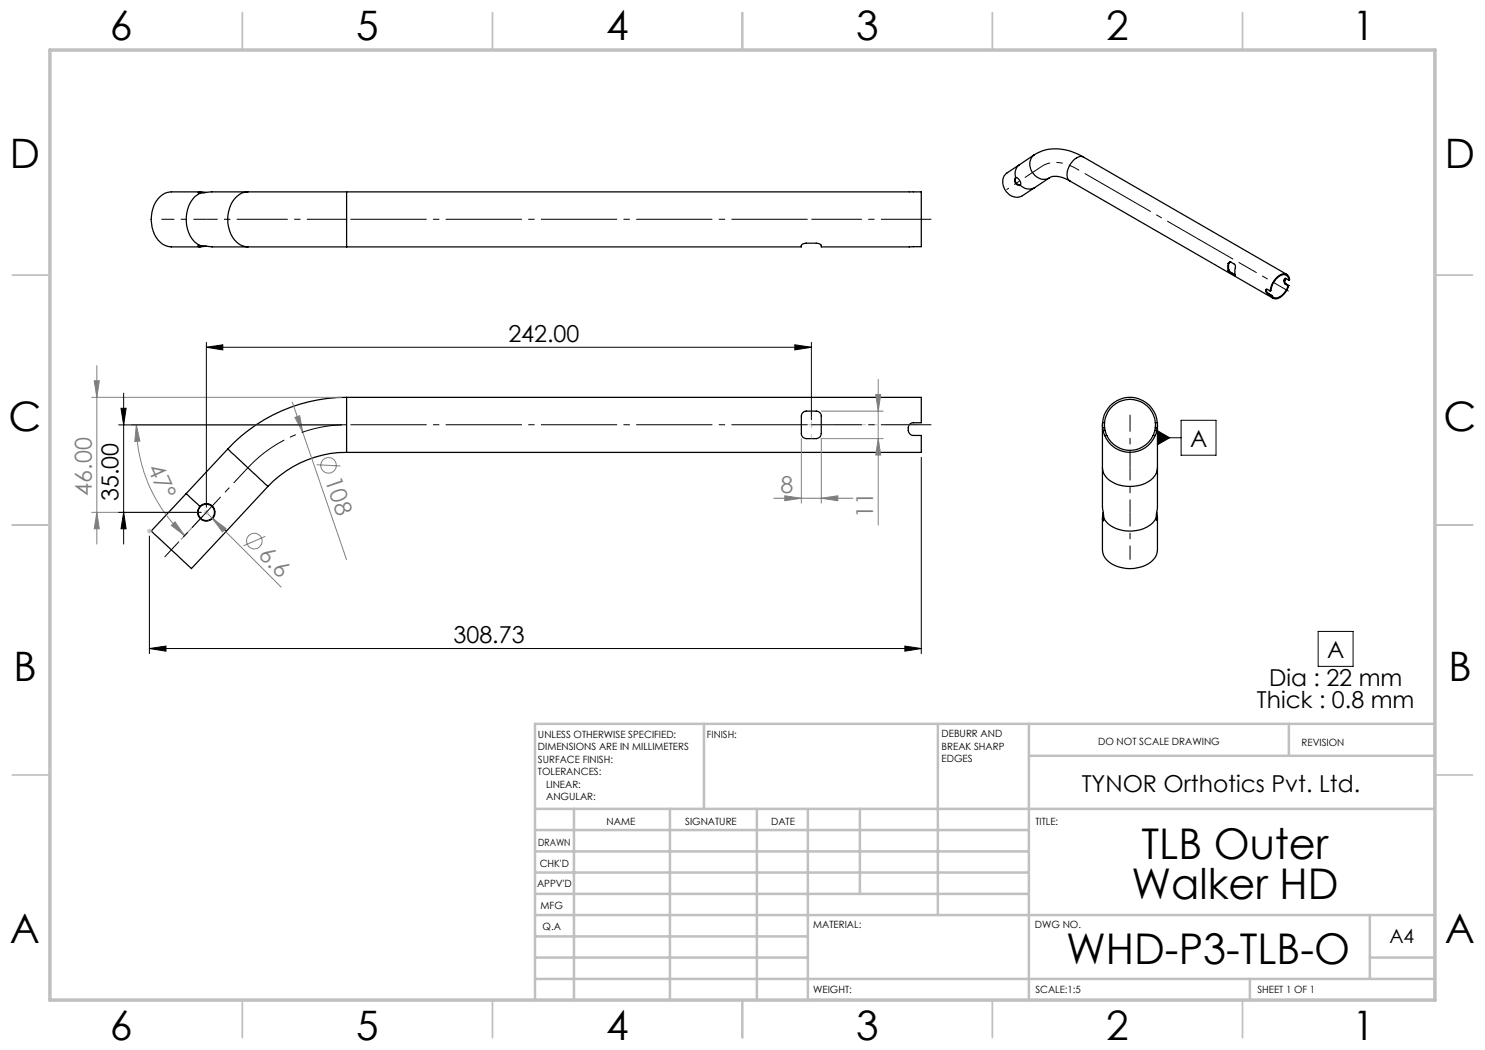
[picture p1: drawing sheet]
<svg xmlns="http://www.w3.org/2000/svg" width="297mm" height="210mm" viewBox="0 0 297 210" stroke-linecap="round" stroke-linejoin="round" font-family="sans-serif">
<g fill="none" stroke="#000" stroke-width=".25">
<path d="M40 38.6a6.1 6.1 0 0 0-2.5 7.2 4.9 4.9 0 0 0 2.5 3.3M40.1 38.4h-5.8a4.4 4.4 0 0 0-3.9 3.9 6.4 6.4 0 0 0 2.2 6.6l1.7 .5h5.8M41.3 38.5l-1.4-.1-.3 .1 .4 .1M49.6 38.4h19.7M49.6 38.4h-7.3l-2.3 .2M49.6 38.4a4.4 4.4 0 0 0-3.9 3.9 6.4 6.4 0 0 0 2.2 6.6l1.7 .5M69.3 38.4h115v10.9l-20 .1a.58 .58 0 0 0-.8-.7l-2.4-.1-.8 .4v.4h-91M69.3 38.4v11M203.1 35.6a1.16 1.16 0 0 1 .9 1.4M203.1 35.6a.93 .93 0 0 0 0 1 .93 .93 0 0 0 .9 .4M203.2 35.5a.94 .94 0 0 0 0 1 .94 .94 0 0 0 .9 .5M203.9 32.9l-2.5 1.7a2.79 2.79 0 0 0 .7 4.5 2.2 2.2 0 0 0 2.4 0l2.4-1.6"/>
<path d="M203.9 32.9a2.24 2.24 0 0 0-.8 2.7M204 37a2.36 2.36 0 0 0 2.9 .5M206.8 31a9.3 9.3 0 0 1 9.9 .4M206.8 31a2.86 2.86 0 0 0-.4 3.4 2.86 2.86 0 0 0 3.1 1.4l.4-.2M206.8 31l-2.9 1.9M209.9 35.6a3.8 3.8 0 0 1 3.7 .4l.4 .2M209.9 35.6l-3 1.9M214 36.2l40.6 23.4M216.7 31.4a2.05 2.05 0 0 0-2.4 1.1 3.1 3.1 0 0 0-.6 3.5l.3 .2M216.7 31.4l40.7 23.5M40 49.1l2.4 .3h7.2M40 49.1l-.5 .1 .5 .2 1.3-.2"/>
<path d="M49.6 49.4h19.7M245.6 52.7l.5-.3 .8 .4a1.28 1.28 0 0 1 .1 1.3l.1 1h-.2M245.6 52.7v1.4M245.6 54.1l.6 .6M245.8 54l.5 .6M245.8 52.6l-.1 .4 .1 1M245.8 52.6l-.2 .1M245.8 54l-.2 .1M246 52.4l-.2 .2M246.2 54.7l.7 .4M246.3 54.6l.8 .4-.2 .1M246.3 54.6l-.1 .1"/>
<path d="M253.1 58.1l.1-.2 .2-.1 .6 .4M253.1 58.1l.1 .2M253.2 58.3l.4 .5M253.3 58v.2M253.3 58l-.2 .1M253.3 58.2l.5 .6M253.3 57.8v.2M253.3 58.2l-.1 .1M253.6 58.8l.6 .4M253.8 58.8l.6 .3M253.8 58.8h-.2M254.4 59.1l-.2 .1"/>
<path d="M256.8 56.2l.3 .7M256.9 55.9l.1-.2 .8 .3M256.9 55.9l-.1 .3M257 56.1l.2 .7M257 56.1l-.2 .1M257 55.8v.3M257 55.8l-.1 .1M257.1 55.7l-.1 .1M257.1 56.9l.5 .3M257.2 56.8l.6 .3M257.2 56.8l-.1 .1M257.6 57.2a3.5 3.5 0 0 1-2.3 2.4l-.7-.2-.2-.3"/>
<path d="M257.8 56h.1a1.2 1.2 0 0 0-.7-1.2 1.2 1.2 0 0 0-1.4 .3 4.4 4.4 0 0 0-1.8 3.1M257.8 57.1a3.3 3.3 0 0 1-2.9 2.7l-.6-.4-.1-.2M257.8 56a1.08 1.08 0 0 0-.6-1 1.08 1.08 0 0 0-1.2 .2 4.3 4.3 0 0 0-1.8 2.9l-.2 .1M257.8 57.1l-.2 .1M69.3 79.5a32.4 32.4 0 0 0-23.8 10.3M69.3 79.5h115v5.1h-1.6a1.34 1.34 0 0 0-1.1 1.5 1.06 1.06 0 0 0 1.1 1h1.6v3.4h-115M69.3 79.5v11M37.3 98.7l-7.1 7.5 .7 .6 7.4 6.9 7-7.5M37.3 98.7l2.7 2.6M45.5 89.8l8.1 7.5M45.5 89.8l-8.2 8.9M53.6 97.3l-8.3 8.9"/>
<path d="M69.3 90.5a21.7 21.7 0 0 0-15.7 6.8M160.5 82.6l.6-.4h2.2a1.1 1.1 0 0 1 1 1.4v2.7a1.11 1.11 0 0 1-1 1.4h-2a1.11 1.11 0 0 1-1-1.4v-3.1zM220.5 85v8.5M220.5 93.5v7.8l.3 2.4M220.5 93.5a4 4 0 0 0 3.2 3.5 7.2 7.2 0 0 0 6.9-1.4 2.87 2.87 0 0 0 .9-2.1M220.5 84.6a5.5 5.5 0 0 1 5.5-5.1 5.5 5.5 0 0 1 5.5 5.1M220.5 84.6v.9M220.5 85.5l.1 .6M220.5 84.6h.4M220.5 85.5h.4M220.6 86.1l.3 1M220.6 86.1h.4"/>
<path d="M220.9 87.1a5.5 5.5 0 0 0 5.1 3.4 5.5 5.5 0 0 0 5.1-3.4M220.9 84.6a5.1 5.1 0 0 1 5.1-4.7 5.1 5.1 0 0 1 5.1 4.7M220.9 84.6v.9M220.9 85.5l.1 .6M220.9 87.1h.5M221 86.1l.4 1M221.4 87.1a5.1 5.1 0 0 0 4.6 3 5.1 5.1 0 0 0 4.6-3M230.6 87.1h.5M231 86.1l-.4 1M231 86.1h.4M231.1 84.6v.9M231.1 85.5l-.1 .6"/>
<path d="M231.1 84.6h.4M231.1 85.5h.4M231.4 86.1l-.3 1M231.5 84.6v.9M231.5 85.5l-.1 .6M231.5 85v8.5M231.5 93.5v8.1l-.3 2M40 101.3a1.76 1.76 0 0 0 .1 2.4 1.76 1.76 0 0 0 2.4 0M40 101.3a1.76 1.76 0 0 1 2.5-.1 1.76 1.76 0 0 1 0 2.5M42.5 103.7l2.8 2.5M220.6 102.5l-.1 .6a.96 .96 0 0 0 .2 1.1l.1-.5M231.2 103.6a6.3 6.3 0 0 1-7.2 2.4 4.9 4.9 0 0 1-3.2-2.3"/>
<path d="M231.4 102.5l.1 .9-.1 .7-.2-.5M231.5 103.7v6.3a4 4 0 0 1-3.2 3.4 6.9 6.9 0 0 1-7.3-1.9l-.3-.5-.2-1v-6.3"/>
<circle cx="41.3" cy="102.5" r="1.66"/>
</g>
<path d="M26.3 85h42M27.3 85l.7 3.2-1 .1zM40.6 103.2l-4.4 4.7" fill="none" stroke="#808080" stroke-width=".2"/>
<g fill="none" stroke="#c0c0c0" stroke-width=".35">
<path d="M48.5 2.5v7.5M98.5 2.5v7.5M148.5 2.5v7.5M198.5 2.5v7.5M248.5 2.5v7.5M2.5 55h7.5M287 55h7.5M2.5 105h7.5M287 105h7.5M2.5 155h7.5M287 155h7.5M48.5 200v7.5"/>
<path d="M98.5 200v7.5M148.5 200v7.5M198.5 200v7.5M248.5 200v7.5"/>
</g>
<g fill="none" stroke="#c0c0c0" stroke-width=".5">
<path d="M140.8 144.8v17M187.6 144.8v38.2M205.8 144.8v55.2M205.8 151.2h81.2M257.8 144.8v6.4M287 144.8h-180v55.2M107 161.8h180M107 178.8h98.8M107 174.5h98.8M107 170.3h98.8M107 166h98.8M114.8 161.8v38.2"/>
<path d="M134 161.8v38.2M151.4 161.8v38.2M161.6 161.8v38.2M172 161.8v17M107 195.8h180M107 191.5h54.6M107 187.3h54.6M107 183h180M250 195.8v4.2M274 191.5h13M274 183v12.8"/>
</g>
<path d="M10 10h277v190h-277z" fill="none" stroke="#c0c0c0" stroke-width=".7"/>
<path d="M27.3 85l.7 3.2-1 .1z" fill="#808080"/>
<path d="M34.3 105.1l.7-.7 1.9 2.7z" fill="none" stroke="#808080" stroke-width=".2"/>
<path d="M34.3 105.1l.7-.7 1.9 2.7z" fill="#808080"/>
<g fill="none" stroke="#808080" stroke-width=".2">
<path d="M27.3 85a30.2 30.2 0 0 0 9.6 22.1M58.5 80.4l2 6M59 83.5l.9-.4 .6 3.3zM60.5 86.4l8.8 25.6M63.3 92.9l4.8 .3"/>
<circle cx="65.7" cy="93.1" r="1.56"/>
</g>
<path d="M59 83.5l.9-.4 .6 3.3z" fill="#808080"/>
<g fill="none" stroke="#808080" stroke-width=".2">
<path d="M41.3 102.5l1.2 1.2M41.7 104.2h.1M42.5 103.7l2.7 2-.7 .7zM42.5 103.7l13.7 13.7M53.1 107.3l-4.4 1.9"/>
<circle cx="50.9" cy="108.2" r="1.55"/>
</g>
<path d="M42.5 103.7l2.7 2-.7 .7z" fill="#808080"/>
<path d="M18.3 79.5h50M18.8 76.2h1.1l-.5 3.3zM19.4 73.1v35.7M18.3 102.5h22" fill="none" stroke="#808080" stroke-width=".2"/>
<path d="M18.8 76.2h1.1l-.5 3.3z" fill="#808080"/>
<path d="M19.4 102.5l.5 3.3h-1.1z" fill="none" stroke="#808080" stroke-width=".2"/>
<path d="M19.4 102.5l.5 3.3h-1.1z" fill="#808080"/>
<path d="M154.8 99.7h15.8M157 99.2l3.3 .5-3.3 .4zM160.3 87.7v12.9M164.3 87.7v12.9" fill="none" stroke="#808080" stroke-width=".2"/>
<path d="M157 99.2l3.3 .5-3.3 .4z" fill="#808080"/>
<path d="M164.3 99.7l3.3-.5v.9z" fill="none" stroke="#808080" stroke-width=".2"/>
<path d="M164.3 99.7l3.3-.5v.9z" fill="#808080"/>
<path d="M175.2 78.9h.9l-.5 3.3zM175.6 75.9v29.1M164.3 82.2h12.3M164.3 87.7h12.3" fill="none" stroke="#808080" stroke-width=".2"/>
<path d="M175.2 78.9h.9l-.5 3.3z" fill="#808080"/>
<path d="M175.6 87.7l.5 3.3h-.9z" fill="none" stroke="#808080" stroke-width=".2"/>
<path d="M175.6 87.7l.5 3.3h-.9z" fill="#808080"/>
<g fill="none" stroke="#000" stroke-width=".2">
<path d="M24.7 78.6v30.2M41.3 69.5l3.3-.5v1zM41.3 68.5v33M41.3 69.5h121M159 69l3.3 .5-3.3 .5zM162.3 68.5v15.5M23.7 85h44.6M24.2 81.7h1l-.5 3.3zM184.3 91.5v39.2M231.5 86.1l2.4 1.5-2.4 1.4zM231.5 87.6h4.7M236.2 84.1h7v6.9h-7z"/>
<path d="M23.7 102.5h16.6M24.7 102.5l.5 3.3h-1zM29.9 107.2v23.5M29.9 129.7l3.3-.5v1zM29.9 129.7h154.4M181 129.2l3.3 .5-3.3 .5zM263.6 126.3h7v7h-7z"/>
</g>
<path d="M29.4 106.2h1M29.5 105.9l.7 .7M29.9 105.7v1M30.2 105.9l-.7 .7M40.7 102.5h1.1M40.9 102.1l.7 .7M41.3 102v1M41.6 102.1l-.7 .7" fill="none" stroke="#c0c0c0" stroke-width=".2"/>
<path d="M160.3 84.9h4" fill="none" stroke="#c0c0c0" stroke-width=".2" stroke-dasharray="15.2 1.3 1.3 1.3" stroke-dashoffset="15.1" stroke-linecap="butt"/>
<path d="M162.3 82.2v5.5" fill="none" stroke="#c0c0c0" stroke-width=".2" stroke-dasharray="15.2 1.3 1.3 1.3" stroke-dashoffset="14.4" stroke-linecap="butt"/>
<path d="M183.4 84.9h-16.6" fill="none" stroke="#c0c0c0" stroke-width=".2" stroke-dasharray="15.2 1.3 1.3 1.3" stroke-dashoffset="8.8" stroke-linecap="butt"/>
<path d="M41.3 69.5l3.3-.5v1zM159 69l3.3 .5-3.3 .5zM24.2 81.7h1l-.5 3.3zM231.5 86.1l2.4 1.5-2.4 1.4zM24.7 102.5l.5 3.3h-1zM29.9 129.7l3.3-.5v1zM181 129.2l3.3 .5-3.3 .5z" fill="#000"/>
<path d="M69.3 84.9a27 27 0 0 0-19.7 8.6" fill="none" stroke="#000" stroke-width=".2" stroke-dasharray="15.2 1.3 1.3 1.3" stroke-dashoffset="6.1" stroke-linecap="butt"/>
<path d="M69.3 43.9h93M69.3 84.9h93" fill="none" stroke="#000" stroke-width=".2" stroke-dasharray="15.2 1.3 1.3 1.3" stroke-dashoffset="-.8" stroke-linecap="butt"/>
<path d="M49.6 93.5l-8.3 8.9" fill="none" stroke="#000" stroke-width=".2" stroke-dasharray="15.2 1.3 1.3 1.3" stroke-dashoffset="11.1" stroke-linecap="butt"/>
<path d="M162.3 43.9h24M162.3 84.9h24" fill="none" stroke="#000" stroke-width=".2" stroke-dasharray="15.2 1.3 1.3 1.3" stroke-dashoffset="5.1" stroke-linecap="butt"/>
<path d="M41.3 102.4l-8.4 9" fill="none" stroke="#000" stroke-width=".2" stroke-dasharray="15.2 1.3 1.3 1.3" stroke-dashoffset="11" stroke-linecap="butt"/>
<path d="M226 93.5v8.9" fill="none" stroke="#000" stroke-width=".2" stroke-dasharray="15.2 1.3 1.3 1.3" stroke-dashoffset="12.7" stroke-linecap="butt"/>
<path d="M226 102.4v9.5" fill="none" stroke="#000" stroke-width=".2" stroke-dasharray="15.2 1.3 1.3 1.3" stroke-dashoffset="12.4" stroke-linecap="butt"/>
<path d="M226 82.9v10.6" fill="none" stroke="#000" stroke-width=".2" stroke-dasharray="15.2 1.3 1.3 1.3" stroke-dashoffset="11.9" stroke-linecap="butt"/>
<path d="M215.4 33.8a6.7 6.7 0 0 0-7-.5" fill="none" stroke="#000" stroke-width=".2" stroke-dasharray="15.2 1.3 1.3 1.3" stroke-dashoffset="13.5" stroke-linecap="butt"/>
<path d="M49.6 43.9h-8.3" fill="none" stroke="#000" stroke-width=".2" stroke-dasharray="15.2 1.3 1.3 1.3" stroke-dashoffset="13" stroke-linecap="butt"/>
<path d="M41.3 43.9h-9" fill="none" stroke="#000" stroke-width=".2" stroke-dasharray="15.2 1.3 1.3 1.3" stroke-dashoffset="12.6" stroke-linecap="butt"/>
<path d="M49.6 43.9h19.7" fill="none" stroke="#000" stroke-width=".2" stroke-dasharray="15.2 1.3 1.3 1.3" stroke-dashoffset="7.3" stroke-linecap="butt"/>
<path d="M215.4 33.8l32.8 19" fill="none" stroke="#000" stroke-width=".2" stroke-dasharray="15.2 1.3 1.3 1.3" stroke-dashoffset="-1.8" stroke-linecap="butt"/>
<path d="M208.4 33.3l-3 1.9" fill="none" stroke="#000" stroke-width=".2" stroke-dasharray="15.2 1.3 1.3 1.3" stroke-linecap="butt"/>
<path d="M248.2 52.8l9.5 5.4" fill="none" stroke="#000" stroke-width=".2" stroke-dasharray="15.2 1.3 1.3 1.3" stroke-dashoffset="11.7" stroke-linecap="butt"/>
<path d="M205.4 35.2l-4.1 2.7" fill="none" stroke="#000" stroke-width=".2" stroke-dasharray="15.2 1.3 1.3 1.3" stroke-dashoffset="14.7" stroke-linecap="butt"/>
<g font-size="8.5">
<text x="228.3" y="171.8">TLB Outer</text>
<text x="226.3" y="179.9">Walker HD</text>
<text x="213.2" y="192.7">WHD-P3-TLB-O</text>
</g>
<g font-size="8.1">
<text x="22" y="8">6</text>
<text x="71.2" y="8">5</text>
<text x="121.2" y="8">4</text>
<text x="171.2" y="8">3</text>
<text x="221.2" y="8">2</text>
<text x="270.5" y="8">1</text>
<text x="2" y="33.6">D</text>
<text x="289" y="33.6">D</text>
<text x="1.7" y="86.1">C</text>
<text x="288.7" y="86.1">C</text>
<text x="2.7" y="136.1">B</text>
<text x="289.7" y="136.1">B</text>
<text x="2" y="188.6">A</text>
<text x="289" y="188.6">A</text>
<text x="22" y="208">6</text>
<text x="71.2" y="208">5</text>
<text x="121.2" y="208">4</text>
<text x="171.2" y="208">3</text>
<text x="221.2" y="208">2</text>
<text x="270.5" y="208">1</text>
</g>
<g font-size="4.7">
<text x="101.7" y="68.4">242.00</text>
<text x="238" y="89.3">A</text>
<text x="23.7" y="100.3" transform="rotate(-90 23.7 100.3)">35.00</text>
<text x="90.7" y="128.7">308.73</text>
<text x="265.4" y="131.5">A</text>
<text x="253.8" y="137.1">Dia : 22 mm</text>
<text x="251.4" y="141.6">Thick : 0.8 mm</text>
<text x="216.3" y="158.3">TYNOR Orthotics Pvt. Ltd.</text>
</g>
<g font-size="4.7" fill="#808080">
<text x="29.4" y="93.7" transform="rotate(66 29.4 93.7)">47°</text>
<text x="18.4" y="99.1" transform="rotate(-90 18.4 99.1)">46.00</text>
<text x="64.9" y="96" transform="rotate(71 64.9 96)">108</text>
<text x="156.1" y="98.6">8</text>
<text x="174.7" y="103.7" transform="rotate(-90 174.7 103.7)">11</text>
<text x="51.5" y="111.2" transform="rotate(45 51.5 111.2)">6.6</text>
</g>
<text font-size="3.9" x="277.9" y="188.5">A4</text>
<g font-size="2">
<text x="107.6" y="147.6">UNLESS OTHERWISE SPECIFIED:</text>
<text x="141.4" y="147.6">FINISH:</text>
<text x="188.3" y="147.5">DEBURR AND</text>
<text x="188.3" y="150">BREAK SHARP</text>
<text x="219.6" y="149">DO NOT SCALE DRAWING</text>
<text x="260.3" y="149.2">REVISION</text>
<text x="107.6" y="150.1">DIMENSIONS ARE IN MILLIMETERS</text>
<text x="107.6" y="152.6">SURFACE FINISH:</text>
<text x="107.6" y="155.1">TOLERANCES:</text>
<text x="188.3" y="152.5">EDGES</text>
<text x="109.2" y="157.6">LINEAR:</text>
<text x="109.2" y="160.1">ANGULAR:</text>
<text x="121.3" y="165">NAME</text>
<text x="137" y="164.9">SIGNATURE</text>
<text x="154.2" y="164.9">DATE</text>
<text x="207.1" y="164.9">TITLE:</text>
<text x="107.6" y="169.1">DRAWN</text>
<text x="107.9" y="173.3">CHK'D</text>
<text x="107.4" y="177.4">APPV'D</text>
<text x="108.1" y="181.8">MFG</text>
<text x="108.5" y="186">Q.A</text>
<text x="162.6" y="185.5">MATERIAL:</text>
<text x="207" y="185.5">DWG NO.</text>
<text x="162.6" y="198.5">WEIGHT:</text>
<text x="207.1" y="198.6">SCALE:1:5</text>
<text x="251.5" y="198.6">SHEET 1 OF 1</text>
</g>
</svg>
